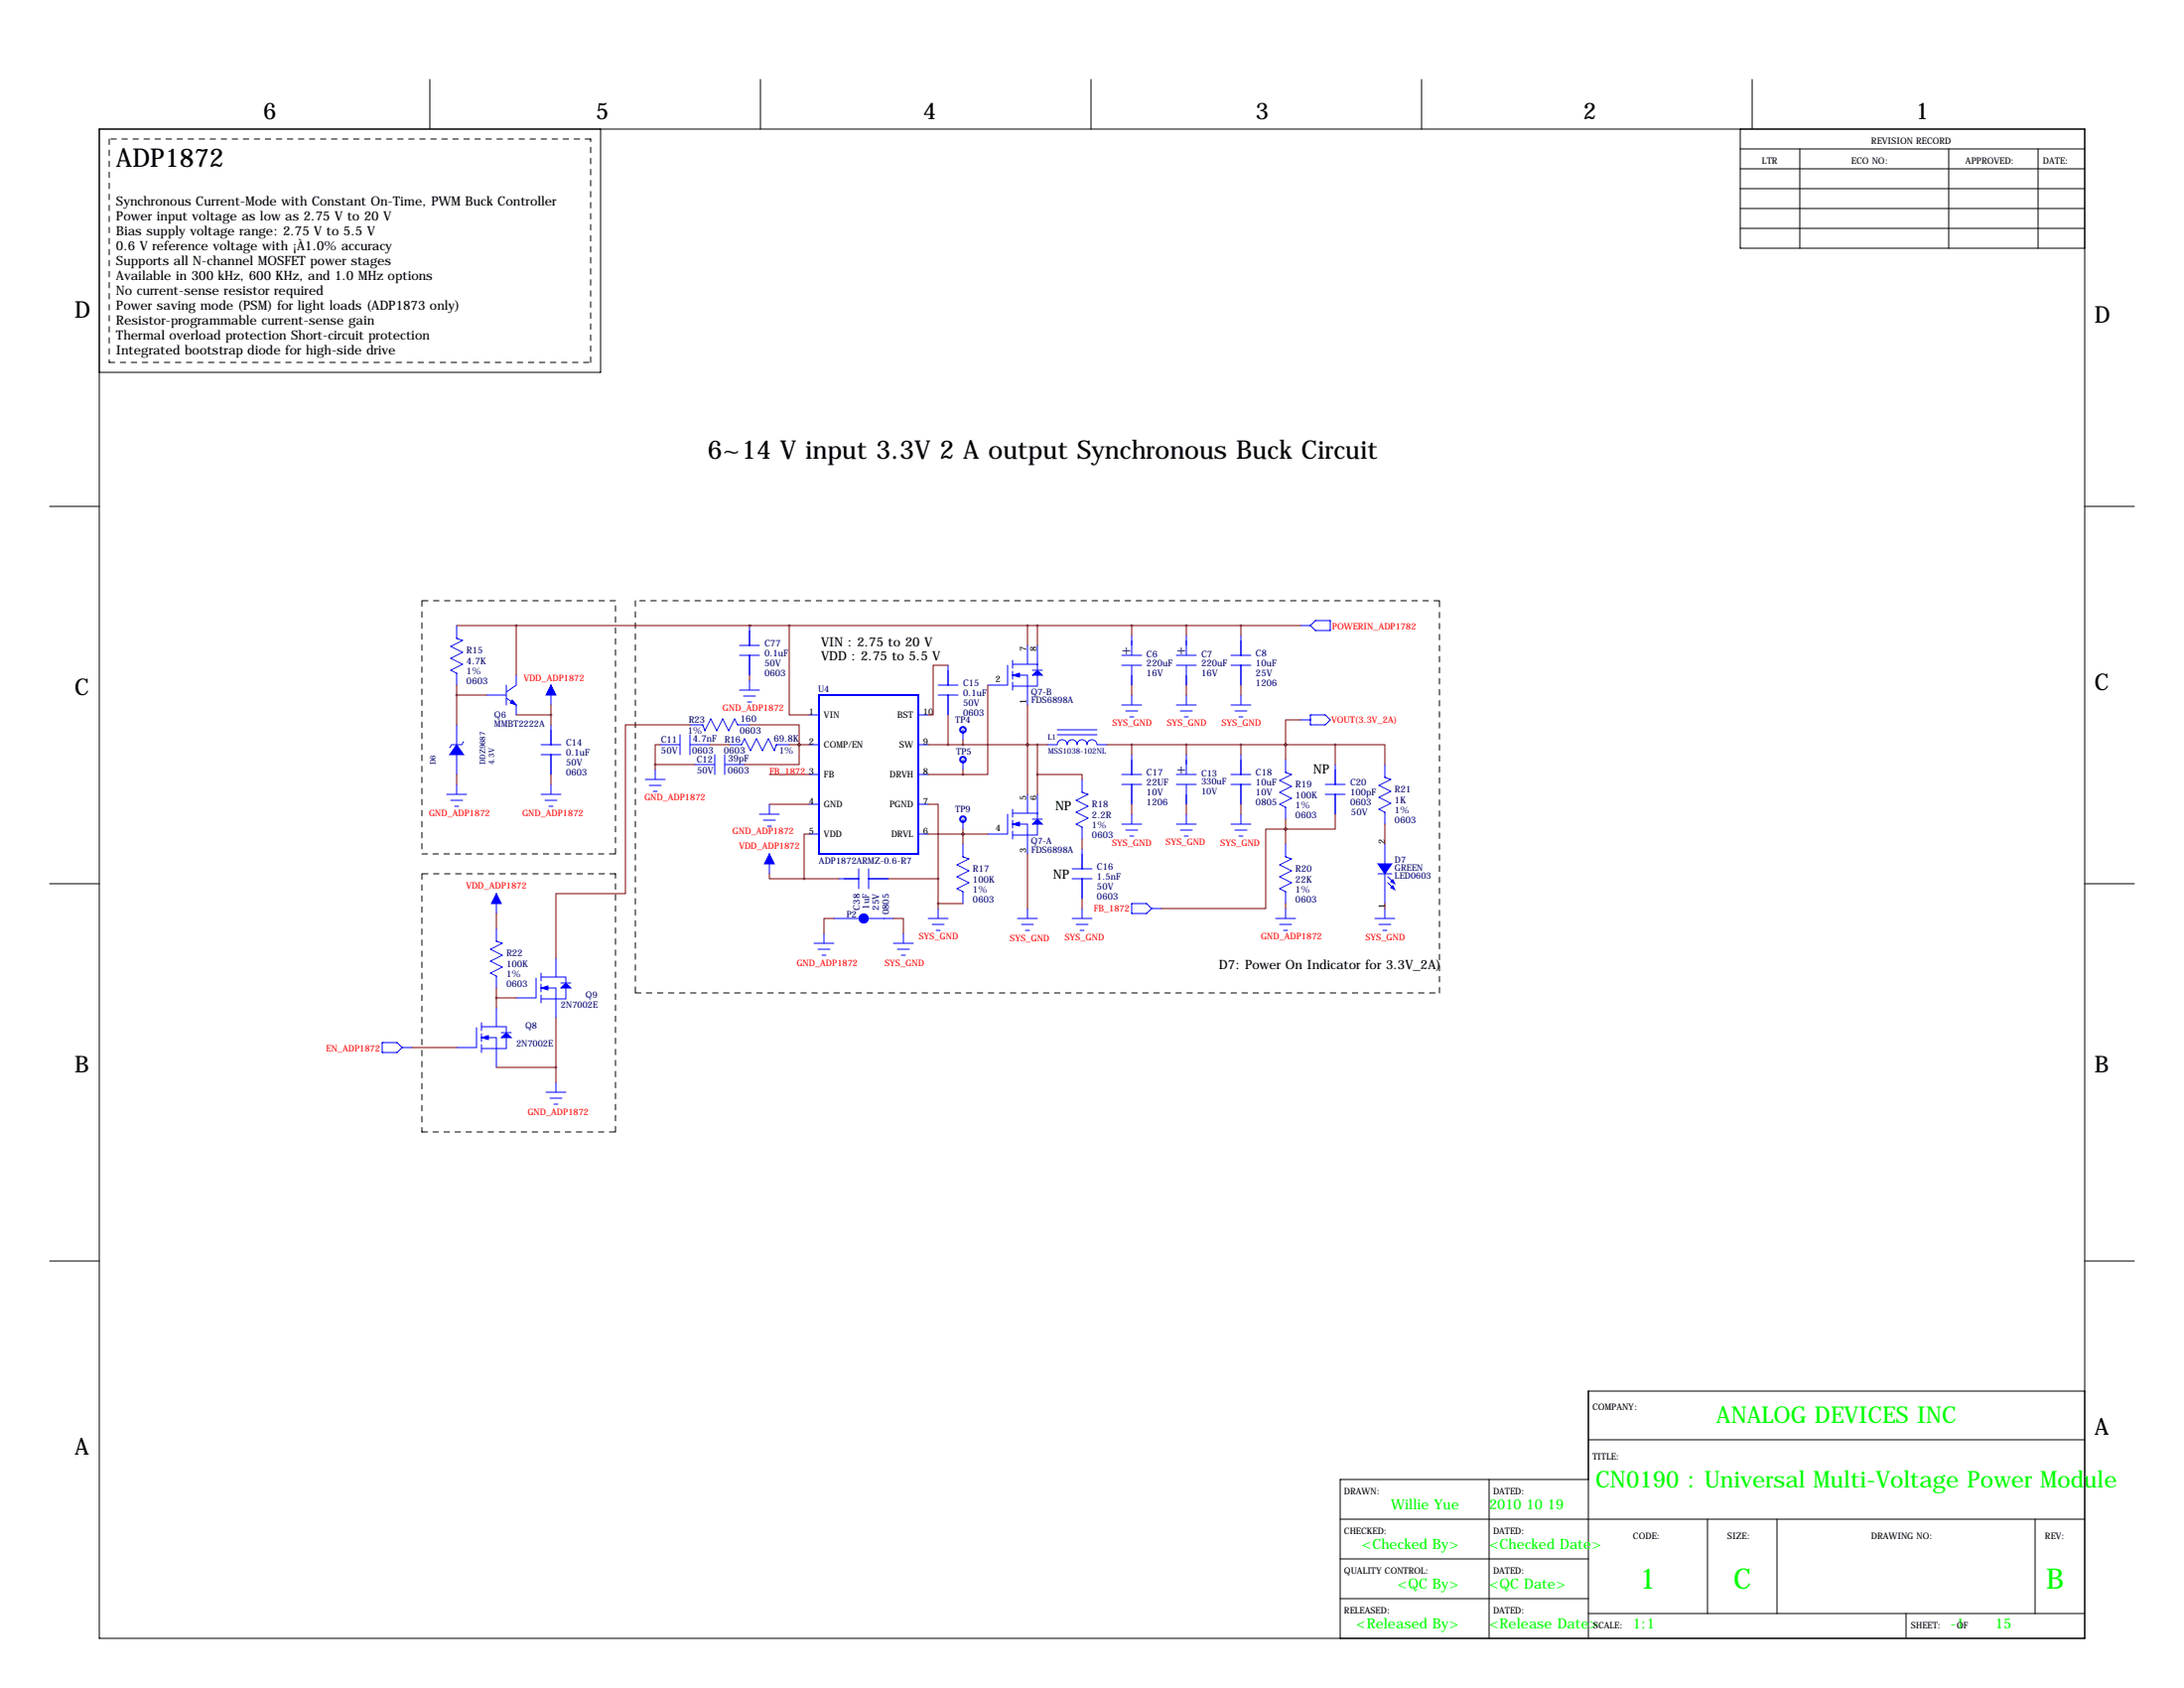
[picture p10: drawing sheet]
<svg xmlns="http://www.w3.org/2000/svg" width="559mm" height="432mm" viewBox="0 0 559 432" stroke-linecap="round" stroke-linejoin="round" font-family="sans-serif">
<g fill="none" stroke="#000" stroke-width=".25">
<path d="M25.4 33h508v386.1h-508zM110 20.3v12.7M153.7 33v62.2h-128.3M194.6 20.3v12.7M279.1 20.3v12.7M363.7 20.3v12.7M445.3 38.1h88.1M445.3 33v30.5h88.1M448.3 20.3v12.7M460.5 38.1v25.4M498.6 38.1v25.4M521.5 38.1v25.4"/>
<path d="M445.3 48.3h88.1M445.3 43.2h88.1M445.3 53.3h88.1M445.3 58.4h88.1M12.7 129.5h12.7M533.4 129.5h12.7M12.7 226.1h12.7M533.4 226.1h12.7M12.7 322.6h12.7M533.4 322.6h12.7M533.4 355.9h-127v63.2M381 378.5v40.6"/>
<path d="M406.4 368.3h127M406.4 378.5h-63.5v40.6M342.9 388.6h190.5M342.9 398.8h63.5M436.9 388.6v24.1M454.7 388.6v24.1M520.7 388.6v24.1M342.9 408.9h63.5M406.4 412.7h127M487.7 412.7v6.4"/>
</g>
<g fill="none" stroke="#000" stroke-width=".25" stroke-dasharray="1.4 1.4">
<path d="M27.9 35.6v57.1M151.1 35.6h-123.2M27.9 92.7h123.2M151.1 92.7v-57.1M107.9 153.7v64.7M157.5 153.7h-49.6M162.6 153.7v100.3M368.3 153.7h-205.7M107.9 218.4h49.6M157.5 218.4v-64.7M107.9 223.5v66.1M157.5 223.5h-49.6"/>
<path d="M162.6 254h205.7M368.3 254v-100.3M107.9 289.6h49.6M157.5 289.6v-66.1"/>
</g>
<g fill="none" stroke="#00f" stroke-width=".51">
<path d="M209.5 177.8h25.4v40.6h-25.4z"/>
<circle cx="246.4" cy="194.3" r=".71"/>
<circle cx="246.4" cy="186.7" r=".71"/>
<circle cx="246.4" cy="209.5" r=".71"/>
</g>
<g fill="none" stroke="#00f" stroke-width=".25">
<path d="M336.5 158.8h3.9v2.5h-3.9l-1.2-1.3zM116.8 160v3.3l1.6 .5-3.1 1.6 3.1 1.5-3.1 1.5 3.1 1.5-3.1 1.5 1.5 .8v3.1M124.5 177.8h5M129.5 178.6l2.6 1.7v2.6M129.5 175.3v5M132.1 172.7v2.6l-2.6 1.7M141 175.3v5M189.2 165.1h5.1M189.2 167.6h5.1M189.2 176.5h5.1M190.2 178.1h3.1M191.3 179.6h1"/>
<path d="M191.8 160v5.1M191.8 167.6v5.1M191.8 174v2.5M240 177.8h5.1M240 175.3h5.1M242.6 170.2v5.1M242.6 177.8v5.1M257.8 170.2v5.1h-5.1M259.1 168.9v2M259.1 171.7v2M259.1 174.5v2M259.1 169.9h6.3"/>
<path d="M260.3 172.7h2.6v7.6M262.9 165.1v4.8M264.2 171.4h2.5M265.4 165.1v6.3M265.4 172.7v2.8h-6.3M287 167.6h5.1M287 170.2h5.1M289.6 162.6v5M289.6 170.2v5.1M289.6 177.8v2.5M301 167.6h5.1M301 170.2h5.1"/>
<path d="M303.5 162.6v5M303.5 170.2v5.1M303.5 177.8v2.5M315 167.6h5M315 170.2h5M317.5 162.6v5M317.5 170.2v5.1M317.5 177.8v2.5M332.7 160h2.6M116.8 185.4v5.1M116.8 193v5.1M118.6 189.7l-.5 .8h-2.5l-.5 .8"/>
<path d="M138.4 190.5h5.1M138.4 193h5.1M141 185.4v5.1M141 193v5.1M165.1 199.4h5.1M167.6 196.8v2.6M168.9 190.5h5.1M174 188v5M176.5 190.5h5.1M176.5 188v5M176.5 185.4h3.3l.5 1.5 1.6-3 1.5 3 1.5-3 1.5 3 1.6-3 .7 1.5h3.1M177.8 195.6h5.1"/>
<path d="M182.9 193v5.1M185.4 195.6h5.1M185.4 193v5.1M186.7 190.5h3l.8-1.5 1.5 3 1.5-3 1.6 3 1.5-3 1.5 3 .5-1.5h3.3M207 182.9h2.5M207 190.5h2.5M207 198.1h2.5M234.9 182.9h2.6M234.9 190.5h2.6M234.9 198.1h2.6M246.4 186.7v2.5M246.4 194.3v2.5"/>
<path d="M268 190.5h2.5a1.27 1.27 0 0 1 1.3-1.3 1.27 1.27 0 0 1 1.2 1.3 1.27 1.27 0 0 1 1.3-1.3 1.27 1.27 0 0 1 1.3 1.3 1.27 1.27 0 0 1 1.3-1.3 1.27 1.27 0 0 1 1.2 1.3 1.27 1.27 0 0 1 1.3-1.3 1.27 1.27 0 0 1 1.3 1.3h2.5M270.5 186.7h10.2M270.5 188h10.2M276.9 199.4v3.3l1.5 .5-3.1 1.5 3.1 1.5-3.1 1.6 3.1 1.5-3.1 1.5 1.6 .8v3M287 198.1h5.1M287 180.3h5.1M288 181.9h3.1M289.1 183.4h1M289.6 193v5.1M301 198.1h5.1M301 180.3h5.1M302 181.9h3.1"/>
<path d="M303 183.4h1M303.5 193v5.1M315 198.1h5M315 180.3h5M316 181.9h3M317 183.4h1M317.5 193v5.1M328.9 194.3v3.3l1.6 .5-3.1 1.5 3.1 1.6-3.1 1.5 3.1 1.5-3.1 1.5 1.5 .8v3M332.7 184.1h2.6M335.3 182.9h3.8l1.3 1.2-1.3 1.3h-3.8zM341.6 195.6v5.1M354.3 195.6v3.3l1.6 .5-3.1 1.5 3.1 1.5-3.1 1.6 3.1 1.5-3.1 1.5 1.5 .8v3"/>
<path d="M114.3 203.2h5.1M115.3 204.7h3.1M116.3 206.2h1M116.8 200.7v2.5M138.4 203.2h5.1M139.4 204.7h3.1M140.5 206.2h1M141 200.7v2.5M166.1 200.9h3.1M167.1 202.4h1M194.3 208.3h5.1M195.3 209.8h3.1"/>
<path d="M196.3 211.3h1.1M196.8 205.7v2.6M196.8 218.4v5.1M207 205.7h2.5M207 213.4h2.5M234.9 205.7h2.6M234.9 213.4h2.6M246.4 209.5v2.6M246.4 215.9v3.3l1.5 .5-3 1.5 3 1.6-3 1.5 3 1.5-3 1.5 1.5 .8v3M257.8 208.3v5.1h-5.1M259.1 207v2M259.1 209.8v2"/>
<path d="M259.1 212.6v2M259.1 208h6.3M260.3 210.8h2.6v7.6M262.9 203.2v4.8M264.2 209.5h2.5M265.4 210.8v2.8h-6.3M265.4 203.2v6.3M276.9 217.2v5M287 210.8h5.1M287 200.7h5.1M288 212.3h3.1M289.1 213.9h1"/>
<path d="M289.6 200.7v5M289.6 208.3v2.5M301 210.8h5.1M301 200.7h5.1M302 212.3h3.1M303 213.9h1M303.5 200.7v5M303.5 208.3v2.5M315 210.8h5M315 200.7h5M316 212.3h3M317 213.9h1"/>
<path d="M317.5 200.7v5M317.5 208.3v2.5M328.9 215.9v3.3l1.6 .5-3.1 1.5 3.1 1.6-3.1 1.5 3.1 1.5-3.1 1.5 1.5 .8v3M339.1 200.7h5.1M339.1 203.2h5.1M341.6 203.2v5.1M354.3 215.9v5.1M127 228.6v5.1M127 237.5v3.3l1.5 .5-3 1.5 3 1.5-3 1.6 3 1.5-3 1.5 1.5 .8v3M210.8 238.8v2.5M213.4 234.9h2.5M214.6 224.8h5.1"/>
<path d="M216 234.9h3.9M219.7 222.2v5.1M222.2 234.9h6.4M222.2 224.8h5.1M222.2 222.2v5.1M231.1 238.8v2.5M237.5 234.9h5.1M238.5 236.5h3.1M239.5 238h1M240 232.4v2.5M260.3 234.9h5.1M261.4 236.5h3"/>
<path d="M262.4 238h1M262.9 232.4v2.5M274.3 222.2h5.1M274.3 224.8h5.1M274.3 234.9h5.1M275.3 236.5h3.1M276.4 238h1M276.9 224.8v5.1M276.9 232.4v2.5M289.6 231.1h3.8l1.2 1.3-1.2 1.3h-3.8zM294.6 232.4h2.6M326.4 234.9h5.1"/>
<path d="M327.4 236.5h3.1M328.4 238h1M328.9 232.4v2.5M351.8 234.9h5.1M352.6 223.5h3.5M352.8 236.5h3.1M353.8 238h1M354.3 223.5v7.6M354.3 232.4v2.5M355.1 224.3l1.5 1.5M355.1 225.8l1.5 1.5M127 257.8v4.8"/>
<path d="M137.2 250.2v5.1h-5.1M138.4 248.9v2.1M138.4 251.7v2M138.4 254.5v2M138.4 249.9h6.4v1.6M139.7 252.7h2.5v7.6M142.2 245.1v4.8M143.5 251.5h2.5M144.8 252.7v2.8h-6.4M208.3 241.3h5.1M209.3 242.8h3M210.3 244.3h1"/>
<path d="M228.6 241.3h5.1M229.6 242.8h3.1M230.6 244.3h1M97.8 266.7h3.8l1.3 1.3-1.3 1.2h-3.8zM102.9 268h2.5M121.9 262.9v5.1h-5.1M123.2 262.6h6.3v1.6M123.2 261.6v2.1M123.2 264.4v2M123.2 267.2v2M124.5 265.4h2.5v7.6M128.3 264.2h2.5"/>
<path d="M129.5 265.4v2.8h-6.3M139.7 279.4h5.1M142.2 276.9v2.5M140.7 280.9h3.1M141.7 282.4h1"/>
</g>
<g fill="#00f" stroke="#00f" stroke-width=".25">
<path d="M131.1 179.1l1 1.2-1.5-.5z"/>
<path d="M129.5 264.2l1.3 1.2h-2.5z"/>
<path d="M123.2 265.4l1.8-.5v1z"/>
<path d="M143.5 252.7l1.3-1.2 1.2 1.2z"/>
<path d="M138.4 252.7l1.8-.5v1z"/>
<path d="M264.2 210.8l1.2-1.3 1.3 1.3z"/>
<path d="M259.1 210.8l1.8-.5v1z"/>
<path d="M264.2 172.7l1.2-1.3 1.3 1.3z"/>
<path d="M259.1 172.7l1.8-.5v1z"/>
<path d="M352.6 221h3.5l-1.8 2.5z"/>
<path d="M356.4 226.6l.5 1-1-.5z"/>
<path d="M356.4 225l.5 1.1-1-.5z"/>
<path d="M116.8 190.5l1.8 2.5h-3.5z"/>
<path d="M141 175.3l1.2 2.5h-2.5z"/>
<path d="M127 228.6l1.3 2.5h-2.6z"/>
<path d="M196.8 218.4l1.3 2.6h-2.5z"/>
</g>
<circle cx="221" cy="234.9" r=".66" fill="none" stroke="#00f" stroke-width="1.3"/>
<g fill="none" stroke="#800000" stroke-width=".25">
<path d="M116.8 175.3v10.1M116.8 177.8h7.7M116.8 160h215.9M132.1 160v12.7M191.8 160h.1M191.8 172.7v1.3M201.9 160v22.9h5.1M242.6 170.2h-3.8v12.7h-1.3M252.7 175.3v22.8h-6.3M262.9 160v5.1M265.4 160v5.1M289.6 160v2.6"/>
<path d="M289.6 175.3v2.5M303.5 160v2.6M303.5 175.3v2.5M317.5 160v2.6M317.5 175.3v2.5M116.8 198.1v2.6M132.1 182.9h8.9M141 180.3v5.1M141 198.1v2.6M167.6 195.6v1.2M167.6 195.6h10.2M168.9 190.5h-1.3v5.1"/>
<path d="M176.5 185.4h-16.5v43.2h-17.8v16.5M181.6 190.5h5.1M191.8 185.4h12.7v5.1M196.8 198.1h10.2M201.9 190.5h5.1M204.5 190.5v5.1h-14M204.5 190.5h.1M237.5 190.5h30.5M237.5 198.1h8.9M242.6 182.9v7.6M246.4 189.2v1.3M246.4 196.8v1.3"/>
<path d="M262.9 190.5h.1M262.9 180.3v22.9M265.4 198.1h11.5v1.3M265.4 190.5v12.7M283.2 190.5h58.4M289.6 190.5v2.5M303.5 190.5v2.5M317.5 190.5v2.5M328.9 190.5h.1M328.9 190.5v3.8M332.7 184.1h-3.8v6.4M341.6 190.5h12.7v5.1"/>
<path d="M341.6 190.5v5.1M196.8 205.7h10.2M207 213.4h-1.3v11.4M237.5 205.7h2.5v19.1M237.5 213.4h15.2M246.4 213.4h.1M246.4 212.1v3.8M262.9 218.4v14M276.9 214.6v2.6M289.6 205.7v2.6M303.5 205.7v2.6M317.5 205.7v2.6"/>
<path d="M328.9 212.1h-5.1v20.3h-26.6M328.9 212.1h.1M328.9 209.5v6.4M341.6 208.3v3.8h-12.7M354.3 210.8v5.1M127 233.7v3.8M196.8 223.5v1.3h8.9M205.7 224.8h8.9M213.4 234.9h-2.6v3.9M227.3 224.8h12.7M228.6 234.9h2.5v3.9M240 224.8v7.6"/>
<path d="M240 231.1h6.4M276.9 229.9v2.5M328.9 231.1v1.3M354.3 231.1v1.3M127 252.7v5.1M127 255.3h5.1M105.4 268h11.4M127 273h15.2M142.2 260.3v16.6"/>
</g>
<path d="M289.5 190.5a.05 .05 0 0 0 .1 0 .05 .05 0 0 0-.1 0zM303.5 190.5a.05 .05 0 0 0 .1 0 .05 .05 0 0 0-.1 0zM328.9 190.5a.05 .05 0 0 0 .1 0 .05 .05 0 0 0-.1 0zM142.2 273.1a.05 .05 0 0 0 .1 0 .05 .05 0 0 0-.1 0zM140.9 182.9a.05 .05 0 0 0 .1 0 .05 .05 0 0 0-.1 0zM240 224.8a.05 .05 0 0 0 .1 0 .05 .05 0 0 0-.1 0zM328.9 212.1a.05 .05 0 0 0 .1 0 .05 .05 0 0 0-.1 0zM328.9 212.1a.05 .05 0 0 0 .1 0 .05 .05 0 0 0-.1 0zM116.8 177.8a.05 .05 0 0 0 .1 0 .05 .05 0 0 0-.1 0zM265.4 190.5a.05 .05 0 0 0 .1 0 .05 .05 0 0 0-.1 0zM341.6 190.5a.05 .05 0 0 0 .1 0 .05 .05 0 0 0-.1 0zM289.5 160a.05 .05 0 0 0 .1 0 .05 .05 0 0 0-.1 0zM303.5 160a.05 .05 0 0 0 .1 0 .05 .05 0 0 0-.1 0zM265.4 160a.05 .05 0 0 0 .1 0 .05 .05 0 0 0-.1 0zM204.4 190.5a.05 .05 0 0 0 .1 0 .05 .05 0 0 0-.1 0zM204.4 190.5a.05 .05 0 0 0 .1 0 .05 .05 0 0 0-.1 0zM205.7 224.8a.05 .05 0 0 0 .1 0 .05 .05 0 0 0-.1 0zM167.6 195.6a.05 .05 0 0 0 .1 0 .05 .05 0 0 0-.1 0zM328.9 190.5a.05 .05 0 0 0 .1 0 .05 .05 0 0 0-.1 0zM242.5 190.5a.05 .05 0 0 0 .1 0 .05 .05 0 0 0-.1 0zM240 231.1a.05 .05 0 0 0 .1 0 .05 .05 0 0 0-.1 0zM265.4 198.1a.05 .05 0 0 0 .1 0 .05 .05 0 0 0-.1 0zM191.7 160a.05 .05 0 0 0 .1 0 .05 .05 0 0 0-.1 0zM201.9 160a.05 .05 0 0 0 .1 0 .05 .05 0 0 0-.1 0z" fill="#800000" stroke="#800000" stroke-width=".63"/>
<g font-size="7.3" fill="#0f0">
<text x="419.6" y="406.4">1</text>
<text x="443.5" y="406.4">C</text>
<text x="523.5" y="406.4">B</text>
</g>
<g font-size="6.6">
<text x="29.7" y="42.7">ADP1872</text>
<text x="181.1" y="117.3">6~14 V input 3.3V 2 A output Synchronous Buck Circuit</text>
</g>
<g font-size="5.9">
<text x="67.3" y="30.5">6</text>
<text x="152.4" y="30.5">5</text>
<text x="236.2" y="30.5">4</text>
<text x="321.3" y="30.5">3</text>
<text x="405.1" y="30.5">2</text>
<text x="490.2" y="30.5">1</text>
<text x="19" y="81.3">D</text>
<text x="535.9" y="82.6">D</text>
<text x="19" y="177.8">C</text>
<text x="535.9" y="176.5">C</text>
<text x="19" y="274.3">B</text>
<text x="535.9" y="274.3">B</text>
<text x="535.9" y="367">A</text>
<text x="19" y="372.1">A</text>
</g>
<g font-size="5.9" fill="#0f0">
<text x="439.2" y="364">ANALOG DEVICES INC</text>
<text x="408.3" y="380.5">CN0190 : Universal Multi-Voltage Power Module</text>
</g>
<g font-size="3.6" fill="#000080">
<text x="287" y="167.4">+</text>
<text x="301" y="167.4">+</text>
<text x="301" y="197.9">+</text>
</g>
<g font-size="3.6" fill="#0f0">
<text x="355.9" y="386.1">Willie Yue</text>
<text x="381" y="386.1">2010 10 19</text>
<text x="348.4" y="396.2">&lt;Checked By&gt;</text>
<text x="381" y="396.2">&lt;Checked Date&gt;</text>
<text x="357.6" y="406.4">&lt;QC By&gt;</text>
<text x="381" y="406.4">&lt;QC Date&gt;</text>
<text x="347" y="416.6">&lt;Released By&gt;</text>
<text x="381" y="416.6">&lt;Release Date&gt;</text>
<text x="417.8" y="416.6">1:1</text>
<text x="499.1" y="416.6">-1</text>
<text x="510.5" y="416.6">15</text>
</g>
<g font-size="3.3">
<text x="29.7" y="52.6">Synchronous Current-Mode with Constant On-Time, PWM Buck Controller</text>
<text x="29.7" y="56.4">Power input voltage as low as 2.75 V to 20 V</text>
<text x="29.7" y="60.2">Bias supply voltage range: 2.75 V to 5.5 V</text>
<text x="29.7" y="64">0.6 V reference voltage with ¡À1.0% accuracy</text>
<text x="29.7" y="67.8">Supports all N-channel MOSFET power stages</text>
<text x="29.7" y="71.6">Available in 300 kHz, 600 KHz, and 1.0 MHz options</text>
<text x="29.7" y="75.4">No current-sense resistor required</text>
<text x="29.7" y="79.2">Power saving mode (PSM) for light loads (ADP1873 only)</text>
<text x="29.7" y="83.1">Resistor-programmable current-sense gain</text>
<text x="29.7" y="86.9">Thermal overload protection Short-circuit protection</text>
<text x="29.7" y="90.7">Integrated bootstrap diode for high-side drive</text>
<text x="210.1" y="165.4">VIN : 2.75 to 20 V</text>
<text x="210.1" y="168.9">VDD : 2.75 to 5.5 V</text>
<text x="336" y="197.9">NP</text>
<text x="270" y="207.3">NP</text>
<text x="269.5" y="224.8">NP</text>
<text x="311.9" y="247.9">D7: Power On Indicator for 3.3V_2A)</text>
</g>
<g font-size="2.4" fill="#000080">
<text x="119.4" y="167.1">R15</text>
<text x="195.6" y="165.4">C77</text>
<text x="195.6" y="167.8">0.1uF</text>
<text x="321.3" y="167.9">C8</text>
<text x="119.4" y="169.8">4.7K</text>
<text x="119.4" y="172.3">1%</text>
<text x="195.6" y="170.3">50V</text>
<text x="195.6" y="172.9">0603</text>
<text x="293.4" y="168.1">C6</text>
<text x="293.4" y="170.3">220uF</text>
<text x="293.4" y="172.9">16V</text>
<text x="307.3" y="168.1">C7</text>
<text x="307.3" y="170.3">220uF</text>
<text x="307.3" y="172.9">16V</text>
<text x="321.3" y="170.3">10uF</text>
<text x="321.3" y="172.9">25V</text>
<text x="119.4" y="174.9">0603</text>
<text x="246.4" y="175.5">C15</text>
<text x="246.4" y="177.9">0.1uF</text>
<text x="321.3" y="175.4">1206</text>
<text x="176.2" y="184.9">R23</text>
<text x="189.5" y="184.5">160</text>
<text x="246.4" y="180.5">50V</text>
<text x="246.4" y="183">0603</text>
<text x="144.8" y="190.8">C14</text>
<text x="169.1" y="190">C11</text>
<text x="176" y="187.6">1%</text>
<text x="177.3" y="189.6">4.7nF</text>
<text x="185.3" y="190">R16</text>
<text x="189.3" y="187.6">0603</text>
<text x="198" y="189.6">69.8K</text>
<text x="144.8" y="193.2">0.1uF</text>
<text x="144.8" y="195.7">50V</text>
<text x="169.2" y="192.7">50V</text>
<text x="177.1" y="192.7">0603</text>
<text x="178.2" y="195.1">C12</text>
<text x="178.3" y="197.7">50V</text>
<text x="185.2" y="192.7">0603</text>
<text x="186.3" y="197.7">0603</text>
<text x="186.3" y="194.7">39pF</text>
<text x="199.3" y="192.7">1%</text>
<text x="144.8" y="198.3">0603</text>
<text x="293.4" y="198.4">C17</text>
<text x="293.4" y="200.8">22UF</text>
<text x="293.4" y="203.3">10V</text>
<text x="321.3" y="198.4">C18</text>
<text x="321.3" y="200.8">10uF</text>
<text x="321.3" y="203.3">10V</text>
<text x="331.5" y="201.4">R19</text>
<text x="345.4" y="200.9">C20</text>
<text x="345.4" y="203.3">100pF</text>
<text x="356.9" y="202.7">R21</text>
<text x="279.4" y="206.5">R18</text>
<text x="279.4" y="209.2">2.2R</text>
<text x="293.4" y="205.9">1206</text>
<text x="321.3" y="205.9">0805</text>
<text x="331.5" y="204.1">100K</text>
<text x="331.5" y="206.6">1%</text>
<text x="331.5" y="209.2">0603</text>
<text x="345.4" y="205.9">0603</text>
<text x="345.7" y="208.4">50V</text>
<text x="356.9" y="205.4">1K</text>
<text x="356.9" y="207.9">1%</text>
<text x="279.4" y="211.7">1%</text>
<text x="279.4" y="214.3">0603</text>
<text x="356.9" y="210.4">0603</text>
<text x="248.9" y="223">R17</text>
<text x="248.9" y="225.7">100K</text>
<text x="280.7" y="222.5">C16</text>
<text x="280.7" y="224.9">1.5nF</text>
<text x="280.7" y="227.5">50V</text>
<text x="331.5" y="223">R20</text>
<text x="331.5" y="225.7">22K</text>
<text x="220" y="232.8" transform="rotate(-90 220 232.8)">C38</text>
<text x="222.4" y="232.5" transform="rotate(-90 222.4 232.5)">1uF</text>
<text x="224.9" y="232.8" transform="rotate(-90 224.9 232.8)">25V</text>
<text x="248.9" y="228.2">1%</text>
<text x="248.9" y="230.8">0603</text>
<text x="280.7" y="230">0603</text>
<text x="331.5" y="228.2">1%</text>
<text x="331.5" y="230.8">0603</text>
<text x="227.5" y="234" transform="rotate(-90 227.5 234)">0805</text>
<text x="129.5" y="244.6">R22</text>
<text x="129.5" y="247.3">100K</text>
<text x="129.5" y="249.8">1%</text>
<text x="129.5" y="252.4">0603</text>
</g>
<g font-size="2.3">
<text x="450.8" y="41.9">LTR</text>
<text x="473.7" y="41.9">ECO NO:</text>
<text x="478.8" y="36.8">REVISION RECORD</text>
<text x="502.9" y="41.9">APPROVED:</text>
<text x="522.7" y="41.9">DATE:</text>
<text x="262.6" y="166.6" transform="rotate(-90 262.6 166.6)">7</text>
<text x="265.2" y="166.6" transform="rotate(-90 265.2 166.6)">8</text>
<text x="254.7" y="174.5">2</text>
<text x="207" y="182.9">1</text>
<text x="210.8" y="183.7">VIN</text>
<text x="229.6" y="183.7">BST</text>
<text x="236.2" y="182.9">10</text>
<text x="262.6" y="180.1" transform="rotate(-90 262.6 180.1)">1</text>
<text x="207" y="190.5">2</text>
<text x="210.8" y="191.3">COMP/EN</text>
<text x="230.1" y="191.3">SW</text>
<text x="236.2" y="190.5">9</text>
<text x="207" y="198.1">3</text>
<text x="210.8" y="198.9">FB</text>
<text x="227.6" y="198.9">DRVH</text>
<text x="236.2" y="198.1">8</text>
<text x="207" y="205.7">4</text>
<text x="210.8" y="206.5">GND</text>
<text x="227.6" y="206.5">PGND</text>
<text x="236.2" y="205.7">7</text>
<text x="262.6" y="204.7" transform="rotate(-90 262.6 204.7)">5</text>
<text x="265.2" y="204.7" transform="rotate(-90 265.2 204.7)">6</text>
<text x="207" y="213.4">5</text>
<text x="210.8" y="214.2">VDD</text>
<text x="228" y="214.2">DRVL</text>
<text x="236.2" y="213.4">6</text>
<text x="254.7" y="212.6">4</text>
<text x="354.3" y="215.9" transform="rotate(-90 354.3 215.9)">2</text>
<text x="262.6" y="218.2" transform="rotate(-90 262.6 218.2)">3</text>
<text x="354.3" y="232.5" transform="rotate(-90 354.3 232.5)">1</text>
<text x="407.4" y="360.7">COMPANY:</text>
<text x="407.4" y="373.4">TITLE:</text>
<text x="343.9" y="382.3">DRAWN:</text>
<text x="382" y="382.3">DATED:</text>
<text x="343.9" y="392.4">CHECKED:</text>
<text x="382" y="392.4">DATED:</text>
<text x="417.8" y="393.7">CODE:</text>
<text x="442" y="393.7">SIZE:</text>
<text x="478.8" y="393.7">DRAWING NO:</text>
<text x="523.2" y="393.7">REV:</text>
<text x="343.9" y="402.6">QUALITY CONTROL:</text>
<text x="382" y="402.6">DATED:</text>
<text x="343.9" y="412.7">RELEASED:</text>
<text x="382" y="412.7">DATED:</text>
<text x="407.7" y="416.6">SCALE:</text>
<text x="488.9" y="416.6">SHEET:</text>
<text x="500.7" y="416.6">OF</text>
</g>
<g font-size="2.3" fill="#f00">
<text x="340.9" y="161">POWERIN_ADP1782</text>
<text x="134" y="174.2">VDD_ADP1872</text>
<text x="184.9" y="181.9">GND_ADP1872</text>
<text x="284.6" y="185.7">SYS_GND</text>
<text x="298.6" y="185.7">SYS_GND</text>
<text x="312.5" y="185.7">SYS_GND</text>
<text x="340.6" y="184.9">VOUT(3.3V_2A)</text>
<text x="196.8" y="198.1">FB_1872</text>
<text x="109.7" y="208.8">GND_ADP1872</text>
<text x="133.6" y="208.8">GND_ADP1872</text>
<text x="164.8" y="204.7">GND_ADP1872</text>
<text x="187.5" y="213.4">GND_ADP1872</text>
<text x="189.1" y="217.2">VDD_ADP1872</text>
<text x="284.5" y="216.4">SYS_GND</text>
<text x="298.2" y="216.2">SYS_GND</text>
<text x="312.2" y="216.3">SYS_GND</text>
<text x="119.2" y="227.3">VDD_ADP1872</text>
<text x="279.8" y="233.2">FB_1872</text>
<text x="235.1" y="240.3">SYS_GND</text>
<text x="258.4" y="240.8">SYS_GND</text>
<text x="272.4" y="240.4">SYS_GND</text>
<text x="322.6" y="240.3">GND_ADP1872</text>
<text x="349.4" y="240.5">SYS_GND</text>
<text x="203.8" y="247.2">GND_ADP1872</text>
<text x="226.3" y="247.1">SYS_GND</text>
<text x="83.4" y="269">EN_ADP1872</text>
<text x="135" y="285.2">GND_ADP1872</text>
</g>
<g font-size="2.3" fill="#000080">
<text x="209.3" y="177">U4</text>
<text x="263.7" y="177.8">Q7-B</text>
<text x="263.8" y="179.9">FDS6898A</text>
<text x="126.5" y="183.6">Q6</text>
<text x="126.5" y="185.9">MMBT2222A</text>
<text x="244.4" y="184.9">TP4</text>
<text x="244.7" y="193">TP5</text>
<text x="307.3" y="198.6">C13</text>
<text x="307.3" y="200.7">330uF</text>
<text x="307.3" y="203.3">10V</text>
<text x="244.4" y="207.8">TP9</text>
<text x="263.7" y="215.9">Q7-A</text>
<text x="209.5" y="221">ADP1872ARMZ-0.6-R7</text>
<text x="263.8" y="218.3">FDS6898A</text>
<text x="356.9" y="220.7">D7</text>
<text x="356.9" y="222.8">GREEN</text>
<text x="356.9" y="224.8">LED0603</text>
<text x="216.6" y="234.7">P2</text>
<text x="143.5" y="257.8">2N7002E</text>
<text x="149.9" y="255.3">Q9</text>
<text x="134.4" y="263.1">Q8</text>
<text x="132.1" y="267.7">2N7002E</text>
</g>
<g font-size="2" fill="#000080">
<text x="268.1" y="189.3">L1</text>
<text x="111.5" y="195.6" transform="rotate(-90 111.5 195.6)">D6</text>
<text x="124.2" y="195.6" transform="rotate(-90 124.2 195.6)">DDZ9687</text>
<text x="126.5" y="195.6" transform="rotate(-90 126.5 195.6)">4.3V</text>
<text x="268.2" y="192.9">MSS1038-102NL</text>
</g>
</svg>
